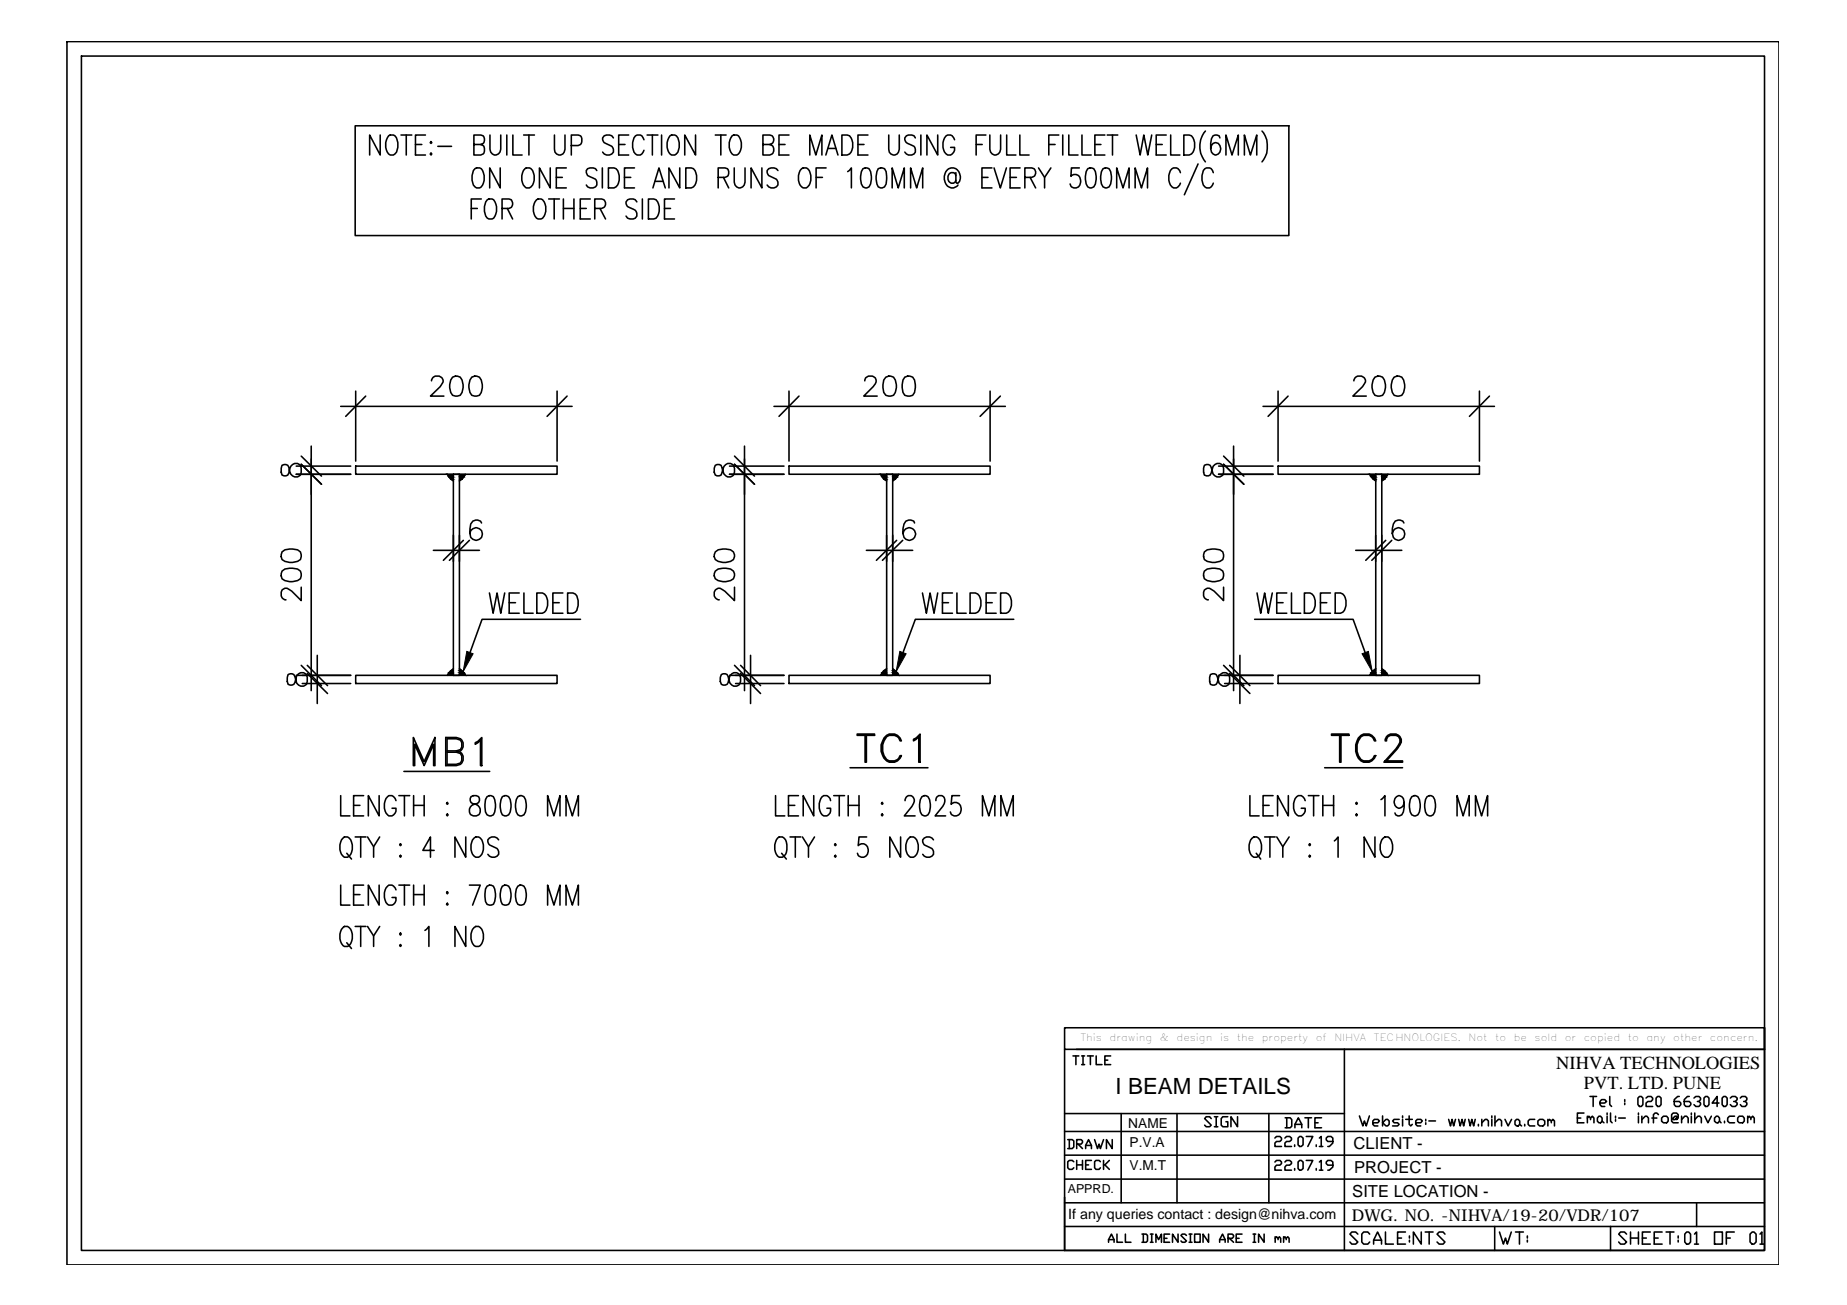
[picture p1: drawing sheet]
<svg xmlns="http://www.w3.org/2000/svg" width="297mm" height="210mm" viewBox="0 0 297 210" stroke-linecap="round" stroke-linejoin="round" font-family="sans-serif">
<!-- layer: S-COL-HATCH -->
<g fill="#000" stroke="#000" stroke-width=".16">
<path d="M72.2 76.7h.7v.4zM73.9 76.7h.7l-.3 .4zM141.9 76.7h.7v.4zM143.6 76.7h.7l-.4 .4zM220.5 76.7h.7v.4zM222.2 76.7h.7l-.3 .4zM72.5 107.9l.4-.3v.3zM142.2 107.9l.4-.3v.3zM143.6 107.6l.3 .3h-.3zM220.9 107.9l.3-.3v.3zM222.2 107.6l.4 .3h-.4z"/>
<path d="M71.9 76.3l.3 .4h.7zM71.9 76.3h1v.4z"/>
<path d="M72.2 76.7l.3 .4h.4zM72.5 77.1h.4v.2z"/>
<path d="M73.9 76.3v.4h.7zM73.9 76.3h1l-.3 .4z"/>
<path d="M73.9 76.7v.4h.4zM73.9 77.1h.4l-.4 .2z"/>
<path d="M141.6 76.3l.3 .4h.7zM141.6 76.3h1v.4z"/>
<path d="M141.9 76.7l.3 .4h.4zM142.2 77.1h.4v.2z"/>
<path d="M143.6 76.3v.4h.7zM143.6 76.3h.9l-.2 .4z"/>
<path d="M143.6 76.7v.4h.3zM143.6 77.1h.3l-.3 .2z"/>
<path d="M220.3 76.3l.2 .4h.7zM220.3 76.3h.9v.4z"/>
<path d="M220.5 76.7l.4 .4h.3zM220.9 77.1h.3v.2z"/>
<path d="M222.2 76.3v.4h.7zM222.2 76.3h1l-.3 .4z"/>
<path d="M222.2 76.7v.4h.4zM222.2 77.1h.4l-.4 .2z"/>
<path d="M72.2 108.2l-.3 .4h1zM72.2 108.2h.7v.4z"/>
<path d="M72.2 108.2h.7l-.4-.3zM72.5 107.9h.4v.3z"/>
<path d="M73.9 107.6v.3h.4zM73.9 107.6l.4 .3z"/>
<path d="M73.9 107.9v.3h.7zM73.9 107.9h.4l.3 .3z"/>
<path d="M73.9 108.2v.4h1zM73.9 108.2h.7l.3 .4z"/>
<path d="M141.9 108.2l-.3 .4h1zM141.9 108.2h.7v.4z"/>
<path d="M142.2 107.9l-.3 .3h.7zM142.2 107.9h.4v.3z"/>
<path d="M143.6 107.9v.3h.7zM143.6 107.9h.3l.4 .3z"/>
<path d="M143.6 108.2v.4h.9zM143.6 108.2h.7l.2 .4z"/>
<path d="M220.5 108.2l-.2 .4h.9zM220.5 108.2h.7v.4z"/>
<path d="M220.5 108.2h.7l-.3-.3zM220.9 107.9h.3v.3z"/>
<path d="M222.2 107.9v.3h.7zM222.2 107.9h.4l.3 .3z"/>
<path d="M222.2 108.2v.4h1zM222.2 108.2h.7l.3 .4z"/>
</g>
<!-- layer: S-ISMB-200 -->
<path d="M57.2 75h32.4v1.3h-32.4zM72.9 76.3h1v32.3h-1zM126.9 75h32.3v1.3h-32.3zM142.6 76.3h1v32.3h-1zM205.5 75h32.4v1.3h-32.4zM221.2 76.3h1v32.3h-1zM57.2 108.6h32.4v1.3h-32.4zM126.9 108.6h32.3v1.3h-32.3zM205.5 108.6h32.4v1.3h-32.4z" fill="none" stroke="#000" stroke-width=".25"/>
<!-- layer: S-DIM-20 -->
<g fill="none" stroke="#000" stroke-width=".25">
<path d="M45.4 74.8l-.2 .5 .2 1.1a.69 .69 0 0 0 1.1-.3 1.45 1.45 0 0 1 .9-1.6 .84 .84 0 0 1 1 .8v.6a.89 .89 0 0 1-.7 .8 .89 .89 0 0 1-.9-.5l-.3-1a.69 .69 0 0 0-1.1-.4zM47.6 75h8.8M47.6 76.3h8.8M50.1 71.8v7.7M50.1 73.8v37.3M54.8 65.4h37.2M57.2 62.9v11.3M69.4 61.3a.84 .84 0 0 1 .6-.8h.6a.78 .78 0 0 1 .5 1.2l-.3 .5-1.6 1.5h2.2M72.8 60.7a1.01 1.01 0 0 1 1.5 .4 2.58 2.58 0 0 1-.3 2.5 1.08 1.08 0 0 1-1.5-.5 2.58 2.58 0 0 1 .3-2.4zM75.9 60.7a1.01 1.01 0 0 1 1.5 .4 2.58 2.58 0 0 1-.3 2.5 1.08 1.08 0 0 1-1.5-.5 2.58 2.58 0 0 1 .3-2.4zM89.6 62.9v11.3M115 74.8l-.1 .5v.6l.1 .5a.65 .65 0 0 0 1.1-.3 1.59 1.59 0 0 1 .9-1.6 .85 .85 0 0 1 1.1 .8v.6a.94 .94 0 0 1-1 .9 .94 .94 0 0 1-.8-1l-.2-.6a.65 .65 0 0 0-1.1-.4z"/>
<path d="M117.3 75h8.8M117.3 76.3h8.8M119.7 71.8v7.7M119.7 73.8v37.3M124.5 65.4h37.2M126.9 62.9v11.3M139.1 61.3a.72 .72 0 0 1 .6-.8h.6a.78 .78 0 0 1 .5 1.2l-1.9 2h2.2M142.5 60.7a1.01 1.01 0 0 1 1.5 .4 2.58 2.58 0 0 1-.3 2.5 1.14 1.14 0 0 1-1.6-.5 2.76 2.76 0 0 1 .4-2.4zM145.5 60.7a1.04 1.04 0 0 1 1.6 .4 2.93 2.93 0 0 1-.3 2.5 1.12 1.12 0 0 1-1.6-.5 2.93 2.93 0 0 1 .3-2.4zM159.2 62.9v11.3M193.7 74.8l-.1 .5 .1 1.1a.69 .69 0 0 0 1.1-.3l.2-.6a.92 .92 0 0 1 .8-1 .92 .92 0 0 1 1 .8v.6a.91 .91 0 0 1-1 .9 .91 .91 0 0 1-.8-1l-.2-.6a.69 .69 0 0 0-1.1-.4zM196 75h8.7"/>
<path d="M196 76.3h8.7M198.4 71.8v7.7M198.4 73.8v37.3M203.1 65.4h37.2M205.5 62.9v11.3M217.7 61.3a.84 .84 0 0 1 .6-.8h.7a.78 .78 0 0 1 .4 1.2l-.3 .5-1.5 1.5h2.1M221.1 60.7a1.01 1.01 0 0 1 1.5 .4 2.58 2.58 0 0 1-.3 2.5 1.08 1.08 0 0 1-1.5-.5 2.58 2.58 0 0 1 .3-2.4zM224.2 60.7a1.01 1.01 0 0 1 1.5 .4 2.58 2.58 0 0 1-.3 2.5 1.08 1.08 0 0 1-1.5-.5 2.58 2.58 0 0 1 .3-2.4zM237.9 62.9v11.3M45.4 91.9a2.53 2.53 0 0 1 2.9 0 1.08 1.08 0 0 1-.4 1.5 2.65 2.65 0 0 1-2.5-.3l-.2-.5zM45.4 88.8a2.53 2.53 0 0 1 2.9 0 1.08 1.08 0 0 1-.4 1.5 2.65 2.65 0 0 1-2.5-.3l-.2-.5zM48.4 94.4v2.2l-1.5-1.5-.4-.3a.74 .74 0 0 0-1.3 .5v.5a.81 .81 0 0 0 .8 .7"/>
<path d="M69.7 88.5h7.4M72.9 86.1v4.2M73.9 86.1v4.2M77.4 84.1a.95 .95 0 0 0-1.4-.3l-.3 .5-.1 .7 .1 1.4a1 1 0 0 0 1.6 .2 1 1 0 0 0-.3-1.6 1 1 0 0 0-1.4 .8M93.4 99.6h-15.9l-1.9 5.4M115 91.9a2.48 2.48 0 0 1 3 0 1.01 1.01 0 0 1-.5 1.5 2.58 2.58 0 0 1-2.5-.3l-.1-.5zM115 88.8a2.48 2.48 0 0 1 3 0 1.01 1.01 0 0 1-.5 1.5 2.58 2.58 0 0 1-2.5-.3l-.1-.5zM118.1 94.4v2.2l-1.5-1.5-.5-.3a.75 .75 0 0 0-1.2 .5 1.01 1.01 0 0 0 .6 1.2h.2M139.3 88.5h7.5M142.6 86.1v4.2M143.6 86.1v4.2M147.1 84.1a.93 .93 0 0 0-1.4-.3 2.84 2.84 0 0 0-.3 2.6 1.02 1.02 0 0 0 1.6 .1 1.02 1.02 0 0 0-.4-1.6 1.02 1.02 0 0 0-1.4 .9"/>
<path d="M163 99.6h-15.8l-2 5.4M193.7 91.9a2.55 2.55 0 0 1 3 0 1.08 1.08 0 0 1-.5 1.5 2.68 2.68 0 0 1-2.5-.3l-.1-.5zM193.7 88.8a2.55 2.55 0 0 1 3 0 1.08 1.08 0 0 1-.5 1.5 2.68 2.68 0 0 1-2.5-.3l-.1-.5zM196.8 94.4v2.2l-1.5-1.5-.5-.3a.74 .74 0 0 0-1.2 .5v.5a.81 .81 0 0 0 .7 .7M201.8 99.6h15.8l2 5.4M218 88.5h7.4M221.2 86.1v4.2M222.2 86.1v4.2M225.8 84.1a.95 .95 0 0 0-1.4-.3 2.84 2.84 0 0 0-.3 2.6 1 1 0 0 0 1.6 .1 1 1 0 0 0-.4-1.5 1 1 0 0 0-1.4 .8M46.3 108.5l-.1 .5 .1 1.1a.71 .71 0 0 0 1.1-.3l.2-.7a.92 .92 0 0 1 .8-.9 .92 .92 0 0 1 1 .8v.6a.91 .91 0 0 1-1 .8 .91 .91 0 0 1-.8-1l-.2-.6a.69 .69 0 0 0-1.1-.3zM47.6 108.6h8.8M48.6 109.9h7.8"/>
<path d="M51 105.4v7.8M116 108.5l-.2 .5v.6l.2 .5a.71 .71 0 0 0 1.1-.3 1.5 1.5 0 0 1 .9-1.6 .85 .85 0 0 1 1.1 .8v.6a.94 .94 0 0 1-1 .8 .94 .94 0 0 1-.9-1l-.1-.6a.69 .69 0 0 0-1.1-.3zM117.3 108.6h8.8M118.3 109.9h7.8M120.7 105.4v7.8M194.7 108.5l-.2 .5 .2 1.1a.71 .71 0 0 0 1.1-.3l.1-.7a.92 .92 0 0 1 .9-.9 .92 .92 0 0 1 1 .8v.6a.89 .89 0 0 1-.8 .8 .89 .89 0 0 1-.9-.5l-.3-1.1a.69 .69 0 0 0-1.1-.3zM196 108.6h8.7M196.9 109.9h7.8M199.4 105.4v7.8"/>
</g>
<!-- layer: 0 -->
<g fill="none" stroke="#000" stroke-width=".25">
<path d="M48.4 73.4l3.3 3.2M48.4 74.7l3.3 3.2M58.8 63.7l-3.2 3.3M91.2 63.7l-3.2 3.3M118.1 73.4l3.2 3.2M118.1 74.7l3.2 3.2M128.5 63.7l-3.2 3.3M160.9 63.7l-3.3 3.3M196.8 73.4l3.2 3.2M196.8 74.7l3.2 3.2M207.2 63.7l-3.3 3.3M239.5 63.7l-3.2 3.3"/>
<path d="M74.5 86.9l-3.2 3.2M75.5 86.9l-3.2 3.2M144.2 86.9l-3.3 3.2M145.2 86.9l-3.3 3.2M222.9 86.9l-3.3 3.2M223.8 86.9l-3.2 3.2M48.4 107l3.3 3.3M49.4 107l3.3 3.3M49.4 108.3l3.3 3.2M118.1 107l3.2 3.3M119.1 107l3.2 3.3M119.1 108.3l3.2 3.2"/>
<path d="M196.8 107l3.2 3.3M197.8 107l3.2 3.3M197.8 108.3l3.2 3.2M171.2 165.3h112.6v3.5h-112.6zM171.2 168.8v32.3M171.2 179.1h45M172.6 169.8h.9M173 169.8v1.4M173.1 168.8h110.7M174 169.8h.4M174 171.2h.4M174.2 169.8v1.4"/>
<path d="M174.9 169.8h.9M175.4 169.8v1.4M176.3 169.8v1.4h.9M177.7 170.5h.5M178.6 169.8h-.9v1.4h.9M180.3 179.1v14.4M189.3 179.1v14.4M194.8 179.9l-.3-.3h-.5l-.3 .3 1.1 1.1-.3 .2h-.5l-.3-.2M195.3 179.6h.5M195.6 179.6v1.6M197.5 179.6h-.8l-.3 .3v1.1l.3 .2h.8v-.8h-.3M199 179.6v1.6l-1-1.6v1.6"/>
<path d="M204.1 179.1v14.4M206.7 179.8h.8l.2 .3v1l-.2 .3h-.8M206.9 179.8v1.6M209.9 179.8h1M210.4 179.8v1.6M212.5 179.8h-1v1.6h1M216.2 168.8v32.3M218.6 179.5l.6 1.6 .2-.8 .3 .8 .5-1.6M222.3 179.5v1.6M225.6 179.5v.3M226.6 179.5v1.3l.3 .3 .2-.3M239.9 179.5v.3"/>
<path d="M240.4 179.5v1.6M253.7 179.8h.5M254.7 179h-1v1.6h1M255.3 179.8l.2-.3 .3 .3v.3M255.3 179.5v1.1M255.7 176.4h1.1M255.8 179.8l.3-.3 .2 .3v.8M256.2 176.4v1.6M257.1 179.5h.3l.3 .3v.5l-.3 .3h-.3l-.2-.3v-.5zM257.3 177.4h.8l.3-.2-.3-.3h-.5l-.3 .3v.5l.3 .3h.5M258.5 179v.3M258.5 179.5v1.1"/>
<path d="M258.9 176.4v1.3l.3 .3M259 179v1.3l.3 .3M259.8 179.5v.3M260.3 179.8h1.1M261.3 176.9v.3M261.3 177.4v.3M263.5 179v.3M263.5 179.5v1.1M263.7 176.4h.3l.2 .2v1.1l-.2 .3h-.3l-.3-.3v-1.1zM264 179.5v1.1M264.7 176.6l.3-.2h.5l.3 .2v.3l-.3 .3h-.5l-.3 .2v.6h1.1M265.7 179.8h.8"/>
<path d="M266.3 176.6l.3-.2h.3l.2 .2v1.1l-.2 .3h-.3l-.3-.3zM266.7 179.3l-.2-.3h-.3l-.3 .3v1.3M267.5 179.5h.5l.3 .3v.5l-.3 .3h-.5l-.3-.3v-.5zM269.6 179.8l-.2 .3h-.3v-.3l.3-.3h.2v.6l.3-.3v-.5l-.3-.3h-.5l-.3 .3v1l.3 .3h.8M270.1 176.4h-.3l-.5 .5v.8l.2 .3h.6l.2-.3v-.3l-.2-.2h-.8M270.4 179.5v1.1M271.7 176.4h-.3l-.5 .5v.8l.2 .3h.6l.2-.3v-.3l-.2-.2h-.8M272 179v.3M272 179.5v1.1M272.4 176.6l.3-.2h.5l.3 .2v.3l-.3 .3h-.2M272.6 179v1.6M273.2 177.2l.3 .2v.3l-.3 .3h-.5l-.3-.3"/>
<path d="M274 176.6l.3-.2h.3l.2 .2v1.1l-.2 .3h-.3l-.3-.3zM274.2 179.5l.5 1.1 .5-1.1M275.7 179.8l.3-.3h.3l.2 .3v.5l-.2 .3h-.3l-.3-.3zM276.5 177.4h-1.1l.8-1v1.6M277 176.6l.2-.2h.3l.3 .2v1.1l-.3 .3h-.3l-.2-.3zM278.3 176.6l.3-.2h.5l.3 .2v.3l-.3 .3h-.3M278.9 179.5h-.8l-.3 .3v.5l.3 .3h.8M279.1 177.2l.3 .2v.3l-.3 .3h-.5l-.3-.3M279.7 179.5h.6l.2 .3v.5l-.2 .3h-.6l-.2-.3v-.5zM279.9 176.6l.2-.2h.6l.2 .2v.3l-.2 .3h-.3M280.7 177.2l.2 .2v.3l-.2 .3h-.6l-.2-.3M281.1 179.8l.2-.3 .3 .3v.3"/>
<path d="M281.1 179.5v1.1M281.6 179.8l.3-.3 .2 .3v.8M171.2 193.5h112.6M171.2 189.7h112.6M171.2 185.8h112.6M171.2 182h112.6M171.2 197.3h112.6M171.7 183.3h.7l.3 .2v1l-.3 .2h-.7M172 183.3v1.4M172.7 186.9l-.3-.3h-.4l-.3 .3v.9l.3 .3h.4l.3-.3M173.2 184h.7l.2-.2v-.3l-.2-.2h-.7v1.4M173.2 186.6v1.5"/>
<path d="M173.2 187.4h.9M173.4 184l.7 .7M174.1 186.6v1.5M174.6 184.7v-.5l.5-.9 .4 .9v.5M174.6 184.2h.9M174.6 187.4h.5M175.5 186.6h-.9v1.5h.9M176 183.3l.5 1.4 .3-.7 .2 .7 .5-1.4M177 186.9l-.2-.3h-.6l-.2 .3v.9l.2 .3h.6l.2-.3M177.5 186.6v1.5M177.7 187.4l.7 .7M178.3 199.8v-.4l.4-.9 .5 .9v.4"/>
<path d="M178.3 199.4h.9M178.4 186.6l-.7 .8h-.2M178.9 183.3v1.4l-1-1.4v1.4M179.6 198.5v1.3h.9M181 198.5v1.3h.9M183.7 198.5h.6l.2 .2v.9l-.2 .2h-.6M183.9 198.5v1.3M185 198.5h.4M185 199.8h.4M185.2 198.5v1.3M185.9 199.8v-1.3l.4 .9 .5-.9v1.3M187.2 199.2h.5"/>
<path d="M188.1 198.5h-.9v1.3h.9M189.5 198.5v1.3l-.9-1.3v1.3M190.8 198.7l-.2-.2h-.5l-.2 .2 .9 .9-.2 .2h-.5l-.2-.2M191.2 198.5h.5M191.2 199.8h.5M191.4 198.5v1.3M192.1 198.5h.9v1.3h-.9zM194.4 198.5v1.3l-.9-1.3v1.3M195.3 181.2h.5M196.1 199.8v-.4l.5-.9 .4 .9v.4M196.1 199.4h.9M197.5 199.2h.7l.2-.3v-.2l-.2-.2h-.7v1.3"/>
<path d="M197.7 199.2l.7 .6M198.8 199.2h.5M199.7 198.5h-.9v1.3h.9M201.5 198.5h.4M201.5 199.8h.4M201.7 198.5v1.3M203.3 198.5v1.3l-.9-1.3v1.3M205 183l.3-.2h.5l.3 .2v.3l-.3 .3h-.5l-.3 .3v.5h1.1M205 186.9l.3-.3h.5l.3 .3v.3l-.3 .2h-.5l-.3 .3v.5h1.1M205.1 199.2l.2-.3 .2 .3v.2M205.1 198.9v.9M205.5 199.2l.3-.3 .2 .3v.6"/>
<path d="M206.4 199.2l.2-.3 .3 .3v.2M206.4 198.9v.9M206.6 183l.3-.2h.5l.3 .2v.3l-.3 .3h-.5l-.3 .3v.5h1.1M206.6 186.9l.3-.3h.5l.3 .3v.3l-.3 .2h-.5l-.3 .3v.5h1.1M206.9 199.2l.2-.3 .2 .3v.6M208.2 184.2v.2M208.2 188v.2M208.3 181.4v-.6l.5-1 .6 1v.6M208.3 180.8h1.1M208.8 183l.2-.2h.3l.3 .2v1.2l-.3 .2h-.3l-.2-.2zM209 186.6h.3l.3 .3v1.1l-.3 .2h-.3l-.2-.2v-1.1zM210.1 182.8h1l-.8 1.6"/>
<path d="M210.1 186.6h1l-.8 1.6M211.5 180.6h.5M211.7 184.2v.2M211.7 188v.2M212.2 183l.3-.2v1.6M212.2 186.9l.3-.3v1.6M212.2 184.4h.5M212.2 188.2h.5M214.3 183.6h-.8l-.2-.3v-.3l.2-.2h.6l.2 .2v.9l-.5 .5h-.3M214.3 187.4h-.8l-.2-.2v-.3l.2-.3h.6l.2 .3v.8l-.5 .5h-.3M218.4 198.5l-.4-.3h-.6l-.3 .3 1.3 1.3-.4 .3h-.6l-.3-.3M220.3 198.5l-.3-.3h-.7l-.3 .3v1.3l.3 .3h.7l.3-.3"/>
<path d="M220.8 180.6h.8l.2-.3-.2-.3h-.6l-.2 .3v.5l.2 .3h.6M220.9 199.5h1.3M222.3 180.6l.6-.6h.3l.2 .3v.5l-.2 .3h-.3zM222.8 198.2v1.9h1.3M224.8 199.1h.6M225 180h-.8l-.2 .3 .2 .3h.6l.2 .2-.2 .3h-.8M225.6 180v1.1M226 198.2h-1.2v1.9h1.2M226.1 180h1M226.7 198.8v.3M226.7 199.5v.3M227.7 180.6h.8l.2-.3-.2-.3h-.6l-.2 .3v.5l.2 .3h.6"/>
<path d="M228.6 198.2v1.9l-1.3-1.9v1.9M229.2 198.2h1.3M229.3 180v.3M229.3 180.6v.2M229.8 180.3h1.1M229.8 198.2v1.9M232.4 198.5l-.3-.3h-.6l-.4 .3 1.3 1.3-.3 .3h-.6l-.4-.3M233 180l.3 1.1 .2-1.1 .3 1.1 .3-1.1M234.6 180l.2 1.1 .3-1.1 .3 1.1 .2-1.1M236.2 180l.2 1.1 .3-1.1 .3 1.1 .3-1.1M237.8 180.8v.3M238.3 180.6l.6-.6h.2l.3 .3v.8"/>
<path d="M238.3 180v1.1M239.9 180v1.1M240.4 197.3v3.8M240.4 180.6l.6-.6h.2l.3 .3v.8M241.1 198.2l.7 1.9 .3-1 .3 1 .6-1.9M242 180l.5 1.1 .6-1.1M243.6 180.3l.3-.3h.3l.2 .3v.5l-.2 .3h-.3l-.3-.3zM243.7 198.2h1.3M244.4 198.2v1.9M244.4 180.8l.3 .3M245.2 180.8v.3M245.6 198.8v.3"/>
<path d="M245.6 199.5v.3M246.8 180h-.8l-.2 .3v.5l.2 .3h.8M247.3 180.3l.3-.3h.5l.3 .3v.5l-.3 .3h-.5l-.3-.3zM248.9 180.3l.3-.3 .3 .3v.3M248.9 180v1.1M249.5 180.3l.2-.3 .3 .3v.8M257.7 180.3l.3 .3M259 197.3v3.8M259.8 180.1v.2M261.6 198.5l-.3-.3h-.7l-.3 .3 1.3 1.3-.3 .3h-.7l-.3-.3M262.2 199.1h1.3M262.2 198.2v1.9"/>
<path d="M263.5 198.2v1.9M264 180.1l.6-.6h.3l.2 .3v.8M264.1 199.1h.7M265.4 198.2h-1.3v1.9h1.3M266 199.1h.7M267.3 198.2h-1.3v1.9h1.3M267.9 198.2h1.3M268.6 198.2v1.9M269.9 198.8v.3M269.9 199.5v.3M270.4 180.1l.5-.6h.3l.3 .3v.8M271.2 198.2h.4l.3 .3v1.3l-.3 .3h-.4l-.3-.3v-1.3z"/>
<path d="M272.5 198.5l.4-.3v1.9M272.6 180.1l.5-.6h.3l.2 .3v.8M272.9 193.5v3.8M275.7 198.2h1.3v1.9h-1.3zM276.5 180.3l.3 .3M277.3 180.3v.3M277.6 199.1h.7M278.9 198.2h-1.3v1.9M281.4 198.5l.4-.3h.3l.3 .3v1.3l-.3 .3h-.3l-.4-.3zM283.1 198.5l.3-.3v1.9M220.9 200.1v-.6l.6-1.3 .7 1.3v.6M272.5 200.1h.6"/>
<path d="M283.1 200.1h.6"/>
</g>
<!-- layer: S-SUBTITLE-100 -->
<g fill="none" stroke="#000" stroke-width=".25">
<path d="M66.5 118.6l1.7 3.9 1.7-3.9v4.5h-.2v-3.4l-1.5 3.4-1.5-3.4v3.4h-.2zM76.4 119.5l.4-.2 .7-.7v4.5h-.2v-4.1l-.9 .7zM137.9 118.1h2.7v.2h-2.7zM139.1 118.3v4.3h.2v-4.3M142.2 118.7a1.56 1.56 0 0 1 1.5-.7 1.56 1.56 0 0 1 1.3 1.2h-.2l-.3-.5a1.48 1.48 0 0 0-1.9-.2 2.82 2.82 0 0 0 0 3.7 1.48 1.48 0 0 0 1.9-.2l.3-.5h.2a1.57 1.57 0 0 1-1.5 1.1 1.57 1.57 0 0 1-1.5-1.1 2.74 2.74 0 0 1 .2-2.8zM146.9 118.9l.4-.2 .7-.6v4.5h-.2v-4.1l-.9 .7zM214.1 118.1h2.8v.2h-2.8zM215.4 118.3v4.3h.3v-4.3M218.5 118.7a1.55 1.55 0 0 1 1.5-.7 1.55 1.55 0 0 1 1.2 1.2h-.2l-.2-.5-.6-.4h-.9l-.4 .2a2.82 2.82 0 0 0 0 3.7l.4 .2h.9l.4-.2 .4-.7h.2a1.57 1.57 0 0 1-1.5 1.2 1.57 1.57 0 0 1-1.5-1.2 3 3 0 0 1 .3-2.8zM65 124.1h13.8M71.9 120.8h1.5l.7-.2 .2-.5v-.6l-.2-.5-.7-.2h-1.5v4.1h1.5l.7-.2 .2-.4v-.7l-.2-.4-.7-.2h-1.5M73.4 120.8l.7 .2a1.2 1.2 0 0 1 .4 1.3 1.2 1.2 0 0 1-1.1 .8h-1.7v-4.5h1.7l.7 .2a1.2 1.2 0 0 1 .4 1.3 1.2 1.2 0 0 1-1.1 .9"/>
<path d="M136.7 123.5h12.5M213 123.5h12.6M222.8 122.4h2.8v.2h-3l1.9-2.2 .4-.6a.93 .93 0 0 0-.4-1.5h-.9l-.4 .2-.2 .7h-.2a1.1 1.1 0 0 1 .8-1.1h.9a1.11 1.11 0 0 1 .6 1.7l-.4 .6-1.9 2.2"/>
</g>
<!-- layer: S-ISMB-SIZE -->
<g fill="none" stroke="#000" stroke-width=".25">
<path d="M61.1 21.7v3.2l-1.6-3.2v3.2M62.5 21.8l.3-.1h.5a2.16 2.16 0 0 1 .5 2.8l-.5 .4a.9 .9 0 0 1-1.1-.7 2.44 2.44 0 0 1 .3-2.4zM64.5 21.7h1.7M65.3 21.7v3.2M66.8 23.2h1M68.4 21.7h-1.6v3.2h1.6M69.2 24.8l.1-.2 .1 .2-.1 .1zM69.3 22.8l.1 .1-.1 .2-.1-.2zM70.4 23.5h2.2M75.8 33.5h1M76.2 23.2h1.1l.4-.1a.81 .81 0 0 0-.4-1.4h-1.1v3.2h1.1a.89 .89 0 0 0 .6-.8 .89 .89 0 0 0-.6-.9M76.4 27.1l.2-.1h.5a2.1 2.1 0 0 1 .5 2.8l-.5 .4a.9 .9 0 0 1-1.1-.7 2.44 2.44 0 0 1 .4-2.4z"/>
<path d="M77.4 32h-1.6v3.2M78.4 32.1l.2-.1h.5a2.1 2.1 0 0 1 .5 2.8l-.2 .3-.3 .1h-.5a2.16 2.16 0 0 1-.5-2.7zM78.8 21.7v2.3a.87 .87 0 0 0 .9 .9 .87 .87 0 0 0 .8-.9v-2.3M80.4 27v3.2l-1.6-3.2v3.2M80.7 33.5h1.1a.78 .78 0 0 0 .7-.7 .78 .78 0 0 0-.7-.8h-1.1v3.2M81.5 21.7v3.2M81.6 33.5l.8 1.7M82.5 21.7v3.2h1.5M84.2 21.7h1.8M84.4 27.1l.2-.1a.9 .9 0 0 1 1.2 .8 1.98 1.98 0 0 1-.7 2.4 1.12 1.12 0 0 1-1.2-1.2 2.28 2.28 0 0 1 .5-1.9zM85.1 21.7v3.2M86.3 32.1a.86 .86 0 0 1 1.3 .7 1.98 1.98 0 0 1-.6 2.4 .89 .89 0 0 1-1.1-.7 2.31 2.31 0 0 1 .4-2.4z"/>
<path d="M88.2 32h1.8M88.5 27v3.2l-1.7-3.2v3.2M89.1 32v3.2M89.2 21.7v2.3a.85 .85 0 0 0 .8 .9 .85 .85 0 0 0 .9-.9v-2.3M89.5 28.5h.9M90.6 33.5h1.7M90.6 32v3.2M91.1 27h-1.6v3.2h1.6M91.9 23.4h1.1a.97 .97 0 0 0 .4-1.6l-.4-.1h-1.1v3.2M92.3 32v3.2M93.3 33.5h1M94.9 32h-1.6v3.2h1.6"/>
<path d="M95.6 33.5h1.1a.77 .77 0 0 0 .7-.7 .77 .77 0 0 0-.7-.8h-1.1v3.2M96 27.4a1.01 1.01 0 0 0-1.7 0 .86 .86 0 0 0 .5 1l.7 .3a.81 .81 0 0 1 .5 .8 .81 .81 0 0 1-.6 .7h-.5l-.4-.1-.2-.3M96.5 33.5l.9 1.7M96.9 27v3.2M97.8 27h.9a1.24 1.24 0 0 1 .9 1.2 1.78 1.78 0 0 1-.9 2h-.9zM98.7 22.2a1.01 1.01 0 0 0-1.8 0 .8 .8 0 0 0 .5 .9l.7 .3a.82 .82 0 0 1 .5 1.1 .82 .82 0 0 1-1 .4l-.4-.1-.3-.3M99.5 23.2h1M100.4 28.5h1M101.1 21.7h-1.6v3.2h1.6M102 27h-1.6v3.2h1.6M102.4 32.5a1 1 0 0 0-1.7 0 .8 .8 0 0 0 .5 .9l.8 .3a.81 .81 0 0 1 .4 .8 .81 .81 0 0 1-.6 .7l-.9-.1-.2-.3M103.3 32v3.2"/>
<path d="M103.6 22.5l-.4-.7-.2-.1h-.5a2.16 2.16 0 0 0-.5 2.8l.5 .4a.9 .9 0 0 0 1.1-.7M104.1 21.7h1.7M104.3 32h.8a1.56 1.56 0 0 1 .9 2 1.31 1.31 0 0 1-.9 1.2h-.8zM104.9 21.7v3.2M105 30.2l1-3.2 1 3.2M105.4 29.2h1.2M106.4 21.7v3.2M106.9 33.5h.9M107.8 21.8l.2-.1h.5a2.16 2.16 0 0 1 .5 2.8l-.5 .4a.9 .9 0 0 1-1.1-.7 2.44 2.44 0 0 1 .4-2.4zM108.5 32h-1.6v3.2h1.6M109.3 27v3.2l-1.7-3.2v3.2M110.3 27h.9a1.24 1.24 0 0 1 .8 1.2 1.78 1.78 0 0 1-.8 2h-.9z"/>
<path d="M111.9 21.7v3.2l-1.8-3.2v3.2M115 21.7h1.8M115.5 28.5h1.1l.4-.1a.81 .81 0 0 0-.4-1.4h-1.1v3.2M115.9 21.7v3.2M116.3 28.5l.9 1.7M117.7 21.8l.3-.1h.5a2.1 2.1 0 0 1 .5 2.8l-.5 .4a.9 .9 0 0 1-1.1-.7 2.44 2.44 0 0 1 .3-2.4zM118.1 27v2.3a.87 .87 0 0 0 .8 .9 .87 .87 0 0 0 .9-.9v-2.3M122.5 27v3.2l-1.7-3.2v3.2M122.7 23.2h1.1a.77 .77 0 0 0 .6-.7 .77 .77 0 0 0-.6-.8h-1.1v3.2h1.1a.87 .87 0 0 0 .7-.8 .87 .87 0 0 0-.7-.9M125.1 27.4a1.06 1.06 0 0 0-1.7 0 .81 .81 0 0 0 .5 1l.7 .3a.82 .82 0 0 1 .5 1.1 .82 .82 0 0 1-1.1 .4l-.4-.1-.2-.3M125.3 23.2h1M126.9 21.7h-1.6v3.2h1.6"/>
<path d="M128.9 27.1l.3-.1a.89 .89 0 0 1 1.1 .8 2.06 2.06 0 0 1-.6 2.4 1.12 1.12 0 0 1-1.3-1.2 2.28 2.28 0 0 1 .5-1.9zM130.2 24.9v-3.2l1 3.2 1-3.2v3.2M131.2 28.5h1.1M132.8 24.9l1-3.2 1 3.2M132.9 27h-1.7v3.2M133.2 23.9h1.2M135.4 21.7h.8a1.56 1.56 0 0 1 .9 2 1.31 1.31 0 0 1-.9 1.2h-.8zM136.3 27.6l.6-.6v3.2M138 23.2h1M138.8 27.1l.4-.1 .6 .1a2.93 2.93 0 0 1 0 3l-.4 .1-.6-.1a2.93 2.93 0 0 1 0-3zM139.6 21.7h-1.6v3.2h1.6M141.2 27.1l.4-.1 .7 .1a3.2 3.2 0 0 1 0 3l-.4 .1-.7-.1a3.2 3.2 0 0 1 0-3z"/>
<path d="M142.9 21.7v2.3a.85 .85 0 0 0 .9 .9 .85 .85 0 0 0 .8-.9v-2.3M143.5 30.2v-3.2l1 3.2 .9-3.2v3.2M146.4 30.2v-3.2l1 3.2 1-3.2v3.2M147.2 22.2a.89 .89 0 0 0-1-.5 .89 .89 0 0 0-.7 .8l.3 .4 .9 .5a.81 .81 0 0 1 .5 .8 .81 .81 0 0 1-.6 .7h-.5l-.6-.4M148.1 21.7v3.2M150.8 21.7v3.2l-1.7-3.2v3.2M153.5 22.5a.87 .87 0 0 0-.9-.8 .87 .87 0 0 0-.8 .8 1.98 1.98 0 0 0 .6 2.4 .98 .98 0 0 0 1.1-1.2h-.6M153.7 28.2l-.1-.3a.71 .71 0 0 0-1.1 .5 .82 .82 0 0 0 .8 1.1l.3-.2 .1-.3M153.7 27.8v1.5l.2 .2h.2a1.41 1.41 0 0 0 .2-1.8 1.41 1.41 0 0 0-1.7-.6 1.78 1.78 0 0 0 .4 3.1 1.25 1.25 0 0 0 1.1-.4M157 23.2h1M157.9 28.5h1M158.6 21.7h-1.6v3.2"/>
<path d="M159.2 21.7v2.3a.87 .87 0 0 0 .9 .9 .87 .87 0 0 0 .8-.9v-2.3M159.5 27h-1.6v3.2h1.6M159.9 27l1 3.2 1-3.2M161.9 21.7v3.2h1.5M162.4 28.5h1.1M164 21.7v3.2h1.5M164.1 27h-1.7v3.2h1.7M164.8 28.5h1.1a.77 .77 0 0 0 .7-.7 .77 .77 0 0 0-.7-.8h-1.1v3.2M165.7 28.5l.9 1.7M167 27l1 1.5v1.7M168.7 23.2h1M169 27l-1 1.5"/>
<path d="M170.3 21.7h-1.6v3.2M170.9 21.7v3.2M171.9 21.7v3.2h1.5M173.6 27h-1.3l-.1 1.4a.93 .93 0 0 1 1.2-.2 .93 .93 0 0 1 .4 1.1 .86 .86 0 0 1-.7 .9 .86 .86 0 0 1-1-.6M174 21.7v3.2h1.5M174.9 27.1l.4-.1 .6 .1a2.93 2.93 0 0 1 0 3l-.6 .1a1.65 1.65 0 0 1-.7-1.8l.1-.8zM176.1 23.2h1M177.4 27.1l.4-.1 .6 .1a2.93 2.93 0 0 1 0 3l-.4 .1-.6-.1a2.93 2.93 0 0 1 0-3zM177.7 21.7h-1.6v3.2h1.6M178.1 21.7h1.7M178.9 21.7v3.2M179.6 30.2v-3.2l1 3.2 1-3.2v3.2"/>
<path d="M182.6 30.2v-3.2l1 3.2 .9-3.2v3.2M182.7 21.7l.7 3.2 .6-3.2 .6 3.2 .6-3.2M185.9 23.2h1M187.6 21.7h-1.7v3.2h1.7M188.3 21.7v3.2h1.5M189.8 27.8a.87 .87 0 0 0-.8-.8 .87 .87 0 0 0-.9 .8 1.98 1.98 0 0 0 .6 2.4 .96 .96 0 0 0 1.1-.7M190.4 21.7h.8a1.56 1.56 0 0 1 .9 2 1.31 1.31 0 0 1-.9 1.2h-.8zM192.7 26.4l-2.2 4.9M193.9 21.1a3.9 3.9 0 0 0 0 4.9M195.1 27.8l-.3-.7a.86 .86 0 0 0-1.3 .3 2.53 2.53 0 0 0 .3 2.7l.2 .1a.9 .9 0 0 0 1.1-.7M196.2 22.2a.71 .71 0 0 0-1.1-.4 3.5 3.5 0 0 0-.3 2.7l.6 .4a1 1 0 0 0 .9-1 1 1 0 0 0-.9-1l-.3 .2-.3 .3-.1 .5M197.2 24.9v-3.2l.9 3.2 1.1-3.2v3.2"/>
<path d="M200.1 24.9v-3.2l1 3.2 1-3.2v3.2M203 21.1a4 4 0 0 1 0 4.9M78.7 95.4l.6 3.2 .6-3.2 .6 3.2 .7-3.2M81.9 96.9h1M83.5 95.4h-1.6v3.2h1.6M84.3 95.4v3.2h1.4M86.3 95.4h.9a1.95 1.95 0 0 1 .6 2.8l-.6 .4h-.9zM88.9 96.9h1M90.5 95.4h-1.6v3.2h1.6M91.3 95.4h.8a1.21 1.21 0 0 1 .9 1.2 2.54 2.54 0 0 1-.5 1.9l-.4 .1h-.8zM148.4 95.4l.6 3.2 .6-3.2 .6 3.2 .6-3.2M151.6 96.9h.9"/>
<path d="M153.2 95.4h-1.6v3.2h1.6M153.9 95.4v3.2h1.5M156 95.4h.9a1.91 1.91 0 0 1 .6 2.8l-.3 .3-.3 .1h-.9zM158.6 96.9h1M160.2 95.4h-1.6v3.2h1.6M160.9 95.4h.9a1.95 1.95 0 0 1 .6 2.8l-.6 .4h-.9zM202.2 95.4l.5 3.2 .7-3.2 .6 3.2 .6-3.2M205.3 96.9h1M206.9 95.4h-1.6v3.2h1.6M207.7 95.4v3.2h1.5M209.8 95.4h.9a1.95 1.95 0 0 1 .6 2.8l-.6 .4h-.9zM212.4 96.9h1"/>
<path d="M214 95.4h-1.6v3.2h1.6M214.7 95.4h.9a1.91 1.91 0 0 1 .6 2.8l-.2 .3-.4 .1h-.9zM54.8 128v3.2h1.5M55.2 134.8l.2-.2a.96 .96 0 0 1 1.1 .8 1.98 1.98 0 0 1-.6 2.5 1.12 1.12 0 0 1-1.2-1.2 2.28 2.28 0 0 1 .5-1.9zM55.8 137.2l.7 1M56.9 129.5h1M57.1 134.6h1.8M58 134.6v3.3M58.5 128h-1.6v3.2h1.6M59.1 134.6l1 1.6v1.7M61 128v3.2l-1.8-3.2v3.2M61.1 134.6l-1 1.6"/>
<path d="M63.7 128.8a.87 .87 0 0 0-1.4-.7 2.17 2.17 0 0 0 .2 3.1 .99 .99 0 0 0 1.2-1.2h-.7M64.1 128h1.8M64.3 137.7l.1-.1 .1 .1-.1 .2zM64.4 135.7l.1 .2-.1 .1-.1-.1zM65 128v3.2M66.5 129.5h1.7M66.5 128v3.2M68.2 128v3.2M69.8 136.8h-1.8l1.2-2.2v3.3M71.8 131.1l.1-.2 .2 .2-.2 .1zM71.9 129.1l.2 .1-.2 .2-.1-.2zM74.9 134.6v3.3l-1.7-3.3v3.3"/>
<path d="M75.7 128.1a.73 .73 0 0 0 .3 1.1 1.12 1.12 0 0 1 1.1 .6 1.12 1.12 0 0 1-.1 1.3 .96 .96 0 0 1-1.5-.4 .96 .96 0 0 1 .8-1.3l.4-.2a.73 .73 0 0 0 .3-1.1l-.4-.1h-.5zM76.3 134.8l.2-.2a.95 .95 0 0 1 1.1 .8 1.98 1.98 0 0 1-.6 2.5 1.12 1.12 0 0 1-1.3-1.2 2.28 2.28 0 0 1 .6-1.9zM78.3 128.1l.4-.1 .6 .1a3.2 3.2 0 0 1 0 3l-.3 .1-.7-.1a3.2 3.2 0 0 1 0-3zM80.2 135.1a1.01 1.01 0 0 0-1.7 0 .81 .81 0 0 0 .5 .9l.7 .4a.82 .82 0 0 1 .5 1 .82 .82 0 0 1-1.1 .5l-.4-.2-.2-.3M80.8 128.1l.4-.1 .6 .1a2.93 2.93 0 0 1 0 3l-.4 .1-.6-.1a3.2 3.2 0 0 1 0-3zM83.3 128.1l.3-.1 .7 .1a2.93 2.93 0 0 1 0 3l-.7 .1a1.65 1.65 0 0 1-.7-1.8l.1-.8zM88.1 131.2v-3.2l1 3.2 1-3.2v3.2M91 131.2v-3.2l1 3.2 1-3.2v3.2M124.7 128v3.2h1.5M125.1 134.8l.2-.2a1.08 1.08 0 0 1 1.2 1.3 1.81 1.81 0 0 1-.7 2 .9 .9 0 0 1-1.1-.8 2.44 2.44 0 0 1 .4-2.3zM125.7 137.2l.8 1M126.8 129.5h1"/>
<path d="M127.1 134.6h1.7M127.9 134.6v3.3M128.4 128h-1.6v3.2h1.6M129 134.6l1 1.6v1.7M130.9 128v3.2l-1.7-3.2v3.2M131 134.6l-1 1.6M133.6 128.8a.85 .85 0 0 0-1.4-.7 2.22 2.22 0 0 0 .3 3.1 .95 .95 0 0 0 1.1-1.2h-.6M134.1 128h1.7M134.2 137.7l.1-.1 .2 .1-.2 .2zM134.3 135.7l.2 .2-.2 .1-.1-.1zM135 128v3.2M136.4 129.5h1.7"/>
<path d="M136.4 128v3.2M138.1 128v3.2M139.4 134.6h-1.3l-.1 1.4a.95 .95 0 0 1 1.2-.2 .95 .95 0 0 1 .4 1.1 .88 .88 0 0 1-.7 1 .88 .88 0 0 1-1-.7M141.7 131.1l.2-.2 .1 .2-.1 .1zM141.9 129.1l.1 .1-.1 .2-.2-.2zM144.8 134.6v3.3l-1.7-3.3v3.3M145.6 128.8a.79 .79 0 0 1 .9-.8 .89 .89 0 0 1 .4 1.2l-1.5 2h1.8M146.2 134.8l.2-.2a.96 .96 0 0 1 1.1 .8 1.98 1.98 0 0 1-.6 2.5 1.12 1.12 0 0 1-1.2-1.2 2.28 2.28 0 0 1 .5-1.9zM148.3 128.1l.6-.1a1.65 1.65 0 0 1 .7 1.8l-.1 .8-.3 .5-.3 .1-.6-.1a2.93 2.93 0 0 1 0-3zM150.1 135.1a1.01 1.01 0 0 0-1.7 0 .81 .81 0 0 0 .5 .9l.7 .4a.82 .82 0 0 1 .5 1 .82 .82 0 0 1-1.1 .5l-.4-.2-.2-.3M150.5 128.8a.75 .75 0 0 1 .5-.8h.5a1.08 1.08 0 0 1 .1 1.7l-1.2 1.5h1.7M154.3 128h-1.2l-.1 1.4a.95 .95 0 0 1 1.1-.2 .95 .95 0 0 1 .5 1.1 .89 .89 0 0 1-.8 .9 .89 .89 0 0 1-1-.6"/>
<path d="M158 131.2v-3.2l1 3.2 1-3.2v3.2M161 131.2v-3.2l.9 3.2 1.1-3.2v3.2M201 128v3.2h1.5M201.4 134.8l.2-.2a.95 .95 0 0 1 1.1 .8 1.98 1.98 0 0 1-.6 2.5 1.12 1.12 0 0 1-1.2-1.2 2.28 2.28 0 0 1 .5-1.9zM202 137.2l.7 1M203.1 129.5h1M203.4 134.6h1.7M204.2 134.6v3.3M204.7 128h-1.6v3.2h1.6M205.3 134.6l1 1.6v1.7M207.2 128v3.2l-1.7-3.2v3.2M207.3 134.6l-1 1.6"/>
<path d="M209.9 128.8a.87 .87 0 0 0-.9-.9 .87 .87 0 0 0-.8 .9 1.98 1.98 0 0 0 .6 2.4 .98 .98 0 0 0 1.1-1.2h-.6M210.4 128h1.7M210.6 135.7l.1 .2-.1 .1-.1-.1zM210.6 137.6l.1 .1-.1 .2-.1-.2zM211.3 128v3.2M212.7 129.5h1.8M212.7 128v3.2M214.5 128v3.2M214.6 135.3l.6-.7v3.3M218 131.1l.2-.2 .1 .2-.1 .1zM218.2 129.1l.1 .1-.1 .2-.2-.2zM221.1 134.6v3.3l-1.7-3.3v3.3"/>
<path d="M222.1 128.6l.6-.6v3.2M222.5 134.8l.2-.2a.95 .95 0 0 1 1.1 .8 2.06 2.06 0 0 1-.6 2.5 1.12 1.12 0 0 1-1.2-1.2 2.28 2.28 0 0 1 .5-1.9zM225.8 129.1a.91 .91 0 0 1-.9 .9 1.05 1.05 0 0 1-.7-1.1 1.05 1.05 0 0 1 .9-.9l.3 .1a2.68 2.68 0 0 1 0 3l-.6 .1-.3-.1-.2-.3M227 128.1l.4-.1 .6 .1a2.93 2.93 0 0 1 0 3l-.4 .1-.6-.1a2.93 2.93 0 0 1 0-3zM229.5 128.1l.6-.1a1.65 1.65 0 0 1 .8 1.8l-.2 .8-.2 .5-.4 .1-.6-.1a2.93 2.93 0 0 1 0-3zM234.3 131.2v-3.2l1 3.2 1-3.2v3.2M237.3 131.2v-3.2l1 3.2 .9-3.2v3.2M54.8 142.4v3.2h1.5M55.2 149.2l.2-.2a1.12 1.12 0 0 1 1.3 1.2 1.91 1.91 0 0 1-.8 2 .89 .89 0 0 1-1.1-.7 2.21 2.21 0 0 1 .4-2.3zM55.8 151.6l.7 1M56.9 143.9h1M57.1 149h1.8"/>
<path d="M58 149v3.2M58.5 142.4h-1.6v3.2h1.6M59.1 149l1 1.5v1.7M61 142.4v3.2l-1.8-3.2v3.2M61.1 149l-1 1.5M63.7 143.1a.88 .88 0 0 0-1.4-.6 2.12 2.12 0 0 0 .2 3.1 .95 .95 0 0 0 1.2-1.2h-.7M64.1 142.4h1.8M64.4 150.1l.1 .1-.1 .2-.1-.2zM64.4 151.9l.1 .2-.1 .1-.1-.1zM65 142.4v3.2M66.5 142.4v3.2M66.5 143.9h1.7"/>
<path d="M68.2 142.4v3.2M68.3 149.6l.7-.6v3.2M71.9 143.4l.2 .2-.2 .2-.1-.2zM71.9 145.3l.2 .2-.2 .1-.1-.1zM74.9 149v3.2l-1.7-3.2v3.2M75.5 142.4h1.7l-1.2 3.2M76.3 149.2l.2-.2a1.12 1.12 0 0 1 1.2 1.2 1.91 1.91 0 0 1-.7 2 .89 .89 0 0 1-1.1-.7 2.21 2.21 0 0 1 .4-2.3zM78.3 142.5l.4-.1 .6 .1a3.2 3.2 0 0 1 0 3l-.3 .1-.7-.1a3.2 3.2 0 0 1 0-3zM80.8 142.5l.4-.1 .6 .1a2.93 2.93 0 0 1 0 3l-.4 .1-.6-.1a3.2 3.2 0 0 1 0-3zM83.3 142.5l.3-.1 .7 .1a2.93 2.93 0 0 1 0 3l-.4 .1-.6-.1a2.93 2.93 0 0 1 0-3zM88.1 145.6v-3.2l1 3.2 1-3.2v3.2M91 145.6v-3.2l1 3.2 1-3.2v3.2"/>
</g>
<!-- layer: DASH -->
<g fill="none" stroke="#000" stroke-width=".25">
<path d="M57.1 20.2h150.2v17.7h-150.2zM71.9 76.3l.6 .8 .4 .2M74.9 76.3l-.6 .8-.4 .2M141.6 76.3l.6 .8 .4 .2M144.5 76.3l-.6 .8-.3 .2M220.3 76.3l.6 .8 .3 .2M223.2 76.3l-.6 .8-.4 .2M72.9 107.6l-.7 .6-.3 .4M73.9 107.6l.7 .6 .3 .4M142.6 107.6l-.4 .3-.6 .7M143.6 107.6l.7 .6 .2 .4M221.2 107.6l-.7 .6-.2 .4"/>
<path d="M222.2 107.6l.4 .3 .6 .7"/>
</g>
<!-- layer: S-DIM-20 -->
<path d="M75.1 104.8l1 .4-1.6 2.8zM144.7 104.8l1 .4-1.6 2.8zM219 105.2l1.1-.4 .6 3.2z" fill="#000" stroke="#000" stroke-width=".16"/>
<!-- layer: S-GA -->
<path d="M10.8 6.7h275.3v196.8h-275.3zM13.1 9h270.7v192.1h-270.7zM283.8 165.3v35.8h-112.6" fill="none" stroke="#000" stroke-width=".25"/>
<text font-size="3.6" x="179.4" y="175.9">I BEAM DETAILS</text>
<g font-size="3">
<text x="250.3" y="171.9">NIHVA TECHNOLOGIES</text>
<text x="254.7" y="175.2">PVT. LTD. PUNE</text>
</g>
<g font-size="2.7">
<text x="217.7" y="184.9">CLIENT -</text>
<text x="217.8" y="188.6">PROJECT -</text>
<text x="217.5" y="192.5">SITE LOCATION -</text>
</g>
<text font-size="2.6" x="217.4" y="196.3">DWG. NO. -NIHVA/19-20/VDR/107</text>
<text font-size="2.3" x="171.8" y="196">If any queries contact : design@nihva.com</text>
<g font-size="2.2">
<text x="181.5" y="181.4">NAME</text>
<text x="181.7" y="184.4">P.V.A</text>
<text x="181.7" y="188.2">V.M.T</text>
</g>
<text font-size="2" x="171.7" y="191.9">APPRD.</text>
<g font-size="1.6">
<text x="173.8" y="167.4">This</text>
<text x="178.4" y="167.4">drawing</text>
<text x="186.5" y="167.4">&amp;</text>
<text x="189.2" y="167.4">design</text>
<text x="196.2" y="167.4">is</text>
<text x="198.9" y="167.4">the</text>
<text x="202.9" y="167.4">property</text>
<text x="211.6" y="167.4">of</text>
<text x="214.6" y="167.4">NIHVA</text>
<text x="221" y="167.4">TECHNOLOGIES.</text>
<text x="236.2" y="167.4">Not</text>
<text x="240.5" y="167.4">to</text>
<text x="243.5" y="167.4">be</text>
<text x="246.8" y="167.4">sold</text>
<text x="251.7" y="167.4">or</text>
<text x="254.7" y="167.4">copied</text>
<text x="261.8" y="167.4">to</text>
<text x="264.8" y="167.4">any</text>
<text x="269.1" y="167.4">other</text>
<text x="275" y="167.4">concern.</text>
</g>
</svg>
